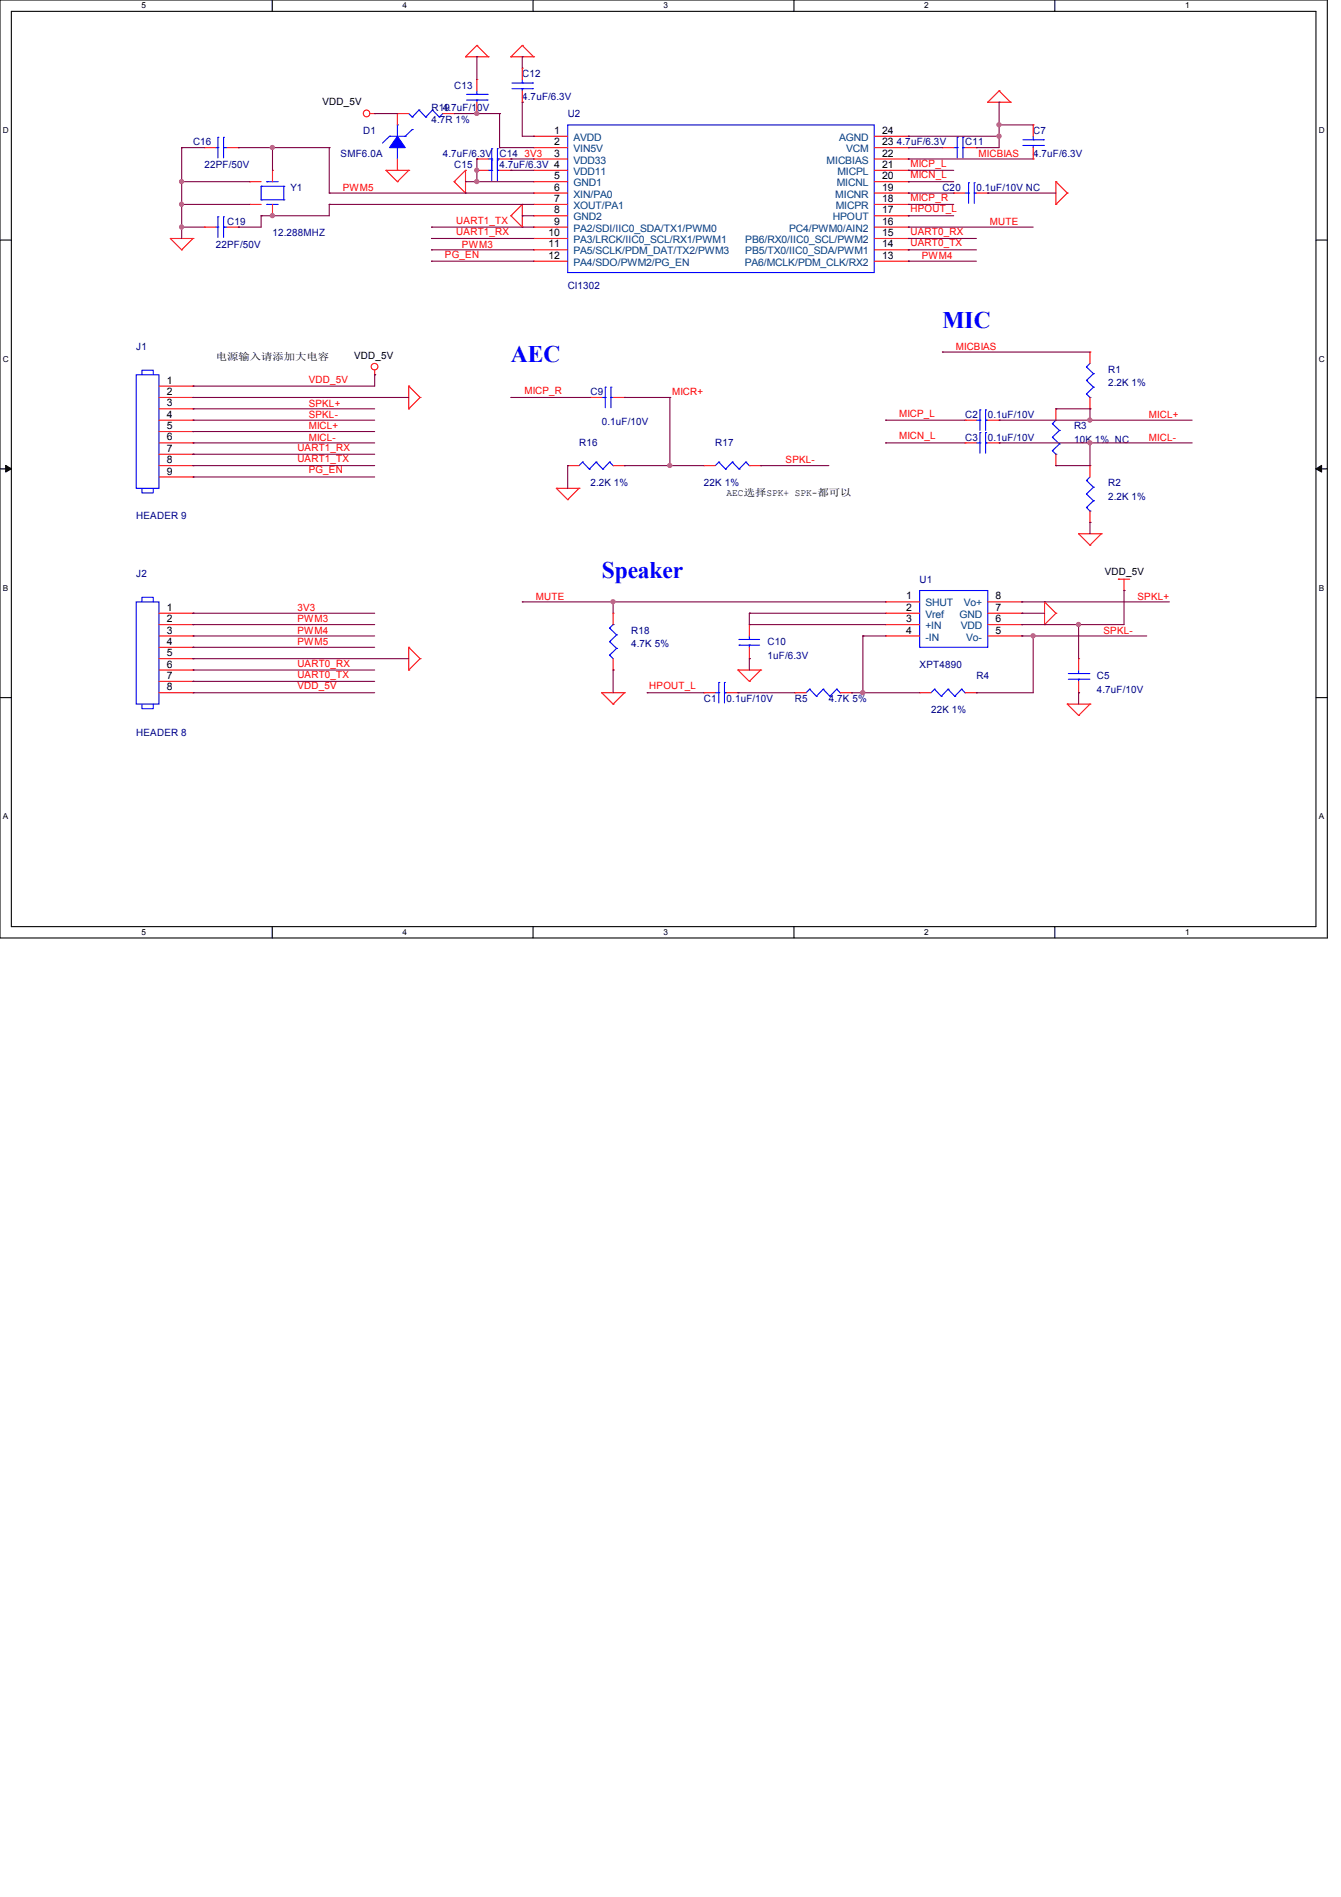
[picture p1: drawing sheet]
<svg xmlns="http://www.w3.org/2000/svg" width="210mm" height="297mm" viewBox="0 0 210 297" stroke-linecap="round" stroke-linejoin="round" font-family="sans-serif">
<g fill="none" stroke="#000" stroke-width=".17">
<path d="M0 0h207.9v146.9h-207.9zM1.8 1.8h204.3v143.3h-204.3zM42.6 0v1.8M83.5 0v1.8M124.3 0v1.8M165.2 0v1.8M0 37.6h1.8M206.1 37.6h1.8M0 73.4h1.8M206.1 73.4h1.8M0 109.2h1.8M206.1 109.2h1.8"/>
<path d="M42.6 145.1v1.8M83.5 145.1v1.8M124.3 145.1v1.8M165.2 145.1v1.8"/>
</g>
<path d="M.9 72.9l.9 .5-.9 .5zM206.1 73.4l.9-.5v1z" fill="#000"/>
<path d="M.9 72.9l.9 .5-.9 .5zM206.1 73.4l.9-.5v1z" fill="none" stroke="#000" stroke-width=".16"/>
<g fill="none" stroke="#f00" stroke-width=".17">
<path d="M58 17.8h.7M58.7 17.8h.1M72.9 8.9h.1M72.9 8.9h3.6M74.7 7.1h.1M74.7 7.1l1.8 1.8M74.7 7.1l-1.8 1.8M76.5 8.9h.1M80 8.9h.1M80 8.9h3.6M81.8 7.1h.1M81.8 16h.1"/>
<path d="M81.8 10.7h.1M81.8 10.7v1.7M81.8 14.2v1.8M81.8 7.1l1.8 1.8M81.8 7.1l-1.8 1.8M83.6 8.9h.1M154.7 16h.1M154.7 16h3.5M156.5 14.2h.1M156.5 14.2l1.7 1.8M156.5 14.2l-1.8 1.8M158.2 16h.1"/>
<path d="M161.8 19.6h.1M161.8 19.6v1.7M26.7 37.3h.1M26.7 37.3h3.5M26.7 37.3l1.7 1.8M28.4 39.1h.1M30.2 37.3h.1M30.2 37.3l-1.8 1.8M32 23.1h.1M32 23.1h1.8M35.6 23.1h1.7M37.3 23.1h.1"/>
<path d="M39.1 32h.1M39.1 28.4h.1M39.1 32h1.8M39.1 28.4h1.8M42.7 33.8h.1M42.7 26.7h.1M42.7 26.7v1.7M42.7 32v1.8M60.5 26.7h.1M60.5 26.7h3.5M60.5 26.7l1.7 1.7M62.2 28.4h.1"/>
<path d="M64 26.7h.1M64 26.7l-1.8 1.7M71.1 28.4h.1M71.1 28.4l1.8 1.8M72.9 26.7h.1M72.9 30.2h.1M72.9 26.7v3.5M72.9 26.7l-1.8 1.7M74.7 26.7h.1M74.7 24.9h.1M74.7 26.7h1.8M74.7 24.9h1.8"/>
<path d="M78.2 26.7h1.8M78.2 24.9h1.8M80 33.8h.1M80 26.7h.1M80 24.9h.1M80 33.8l1.8 1.8M81.8 32h.1M81.8 35.6h.1M81.8 32v3.6M81.8 32l-1.8 1.8M83.6 30.2h.1M83.6 32h.1"/>
<path d="M83.6 35.6h.1M83.6 37.3h.1M83.6 39.1h.1M83.6 21.3h.1M83.6 23.1h.1M83.6 24.9h.1M83.6 26.7h.1M83.6 28.4h.1M83.6 33.8h.1M83.6 37.3h5.3M83.6 26.7h5.3M83.6 30.2h5.3"/>
<path d="M83.6 23.1h5.3M83.6 32h5.3M83.6 35.6h5.3M83.6 39.1h5.3M83.6 24.9h5.3M83.6 28.4h5.3M83.6 21.3h5.3M83.6 33.8h5.3M136.9 37.3h5.3M136.9 26.7h5.3M136.9 30.2h5.3M136.9 23.1h5.3"/>
<path d="M136.9 32h5.3M136.9 35.6h5.3M136.9 39.1h5.3M136.9 24.9h5.3M136.9 28.4h5.3M136.9 21.3h5.3M136.9 33.8h5.3M142.2 39.1h.1M142.2 37.3h.1M142.2 35.6h.1M142.2 30.2h.1M142.2 32h.1"/>
<path d="M142.2 24.9h.1M142.2 26.7h.1M142.2 28.4h.1M142.2 23.1h.1M142.2 21.3h.1M142.2 33.8h.1M149.4 30.2h.1M149.4 30.2h1.7M152.9 30.2h1.8M154.7 30.2h.1M161.8 24.9h.1M161.8 23.1v1.8"/>
<path d="M165.4 32h.1M165.4 28.4h.1M165.4 28.4v3.6M165.4 28.4l1.7 1.8M167.1 30.2h.1M167.1 30.2l-1.7 1.8M58.7 58.7h.1M58.7 58v.7M83.6 40.9h.1M83.6 40.9h5.3M136.9 40.9h5.3M142.2 40.9h.1"/>
<path d="M170.7 55.1h.1M170.7 55.1v1.8M64 64h.1M64 60.5h.1M64 60.5v3.5M64 60.5l1.8 1.7M65.8 62.2h.1M65.8 62.2l-1.8 1.8M87.1 76.5h.1M87.1 76.5h3.6M87.1 76.5l1.8 1.7M88.9 78.2h.1"/>
<path d="M88.9 72.9h.1M88.9 72.9h1.8M90.7 76.5h.1M90.7 76.5l-1.8 1.7M92.5 62.2h.1M92.5 62.2h1.7M96 72.9h1.8M96 62.2h1.8M97.8 72.9h.1M97.8 62.2h.1M110.2 72.9h.1M110.2 72.9h1.8"/>
<path d="M117.3 72.9h1.8M119.1 72.9h.1M151.1 69.3h.1M151.1 65.8h.1M151.1 69.3h1.8M151.1 65.8h1.8M154.7 69.3h1.8M154.7 65.8h1.8M156.5 69.3h.1M156.5 65.8h.1M165.4 64h.1M165.4 72.9h.1"/>
<path d="M165.4 64v1.8M165.4 71.1v1.8M170.7 72.9h.1M170.7 64h.1M170.7 62.2v1.8M170.7 72.9v1.8M24.9 96h5.3M24.9 97.8h5.3M24.9 99.6h5.3M30.2 96h.1M30.2 97.8h.1M30.2 99.6h.1"/>
<path d="M96 96h.1M96 96v1.8M117.3 97.8h.1M117.3 97.8v1.8M138.7 94.2h.1M138.7 96h.1M138.7 97.8h.1M138.7 99.6h.1M138.7 96h5.3M138.7 97.8h5.3M138.7 99.6h5.3M138.7 94.2h5.3"/>
<path d="M154.7 96h5.3M154.7 97.8h5.3M154.7 99.6h5.3M154.7 94.2h5.3M160 99.6h.1M160 97.8h.1M160 96h.1M160 94.2h.1M163.6 97.8h.1M163.6 94.2h.1M163.6 94.2v3.6M163.6 94.2l1.8 1.8"/>
<path d="M165.4 96h.1M165.4 96l-1.8 1.8M168.9 83.6h.1M168.9 83.6h3.6M168.9 83.6l1.8 1.7M170.7 85.3h.1M170.7 81.8h.1M170.7 80v1.8M172.5 83.6h.1M172.5 83.6l-1.8 1.7M175.1 90.7h.1M175.1 90.7h1.8"/>
<path d="M176 92.5h.1M176 90.7v1.8M24.9 104.9h5.3M24.9 108.5h5.3M24.9 101.3h5.3M24.9 103.1h5.3M24.9 106.7h5.3M30.2 101.3h.1M30.2 103.1h.1M30.2 104.9h.1M30.2 106.7h.1M30.2 108.5h.1"/>
<path d="M64 104.9h.1M64 101.3h.1M64 101.3v3.6M64 101.3l1.8 1.8M65.8 103.1h.1M65.8 103.1l-1.8 1.8M94.2 108.5h.1M94.2 108.5h3.6M94.2 108.5l1.8 1.7M96 110.2h.1M96 104.9h.1M96 103.1v1.8"/>
<path d="M97.8 108.5h.1M97.8 108.5l-1.8 1.7M110.2 108.5h.1M110.2 108.5h1.8M113.8 108.5h1.8M115.6 104.9h.1M115.6 108.5h.1M115.6 104.9h3.5M115.6 104.9l1.7 1.8M117.3 106.7h.1M117.3 103.1h.1M117.3 101.3v1.8"/>
<path d="M119.1 104.9h.1M119.1 104.9l-1.8 1.8M124.5 108.5h.1M124.5 108.5h1.7M131.6 108.5h1.7M133.3 108.5h.1M144 108.5h.1M144 108.5h1.8M151.1 108.5h1.8M152.9 108.5h.1M167.1 110.2h.1M167.1 110.2h3.6"/>
<path d="M167.1 110.2l1.8 1.8M168.9 112h.1M168.9 108.5h.1M168.9 103.1h.1M168.9 103.1v1.8M168.9 106.7v1.8M170.7 110.2h.1M170.7 110.2l-1.8 1.8"/>
<circle cx="57.4" cy="17.8" r=".52"/>
<circle cx="58.7" cy="57.4" r=".52"/>
</g>
<g fill="none" stroke="#00f" stroke-width=".17">
<path d="M62.2 19.6h.1M62.2 19.6v1.7M80.2 13h3.2M80.2 13.9h3.2M81.8 13.9h.1M81.8 13h.1M81.8 12.4v.6M81.8 13.9v.3M83.4 13h.1M83.4 13.9h.1M88.9 19.6h48v23.1h-48zM33.8 23.1h.3"/>
<path d="M34.1 23.1h.1M34.1 21.5h.1M34.1 21.5v3.2M35 21.5h.1M35 23.1h.1M35 23.1h.6M35 21.5v3.2M40.9 31.3h.1M40.9 29.2h.1M40.9 31.3h3.5M40.9 29.2v2.1M40.9 29.2h3.5"/>
<path d="M41.8 32h.1M41.8 28.4h.1M41.8 32h1.8M41.8 28.4h1.8M44.4 29.2h.1M44.4 31.3h.1M44.4 29.2v2.1M61 21.3h2.5M62.2 23.1h.1M62.2 23.1v1.8M63.5 21.3h.1M76.5 26.7h.5"/>
<path d="M76.5 24.9h.5M77 25.1h.1M77 26.7h.1M77 23.3h.1M77 24.9h.1M77 23.3v5M77.9 26.7h.1M77.9 25.1h.1M77.9 24.9h.1M77.9 23.3h.1M77.9 26.7h.3M77.9 23.3v5"/>
<path d="M77.9 24.9h.3M151.1 30.2h.6M151.7 28.6h.1M151.7 30.2h.1M151.7 28.6v3.2M152.6 30.2h.1M152.6 28.6h.1M152.6 30.2h.3M152.6 28.6v3.2M160.2 21.9h3.2M160.2 22.8h3.2M161.8 22.8h.1"/>
<path d="M161.8 21.9h.1M161.8 21.3v.6M161.8 22.8v.3M163.4 21.9h.1M163.4 22.8h.1M170.1 57.4h.1M170.1 59.6h.1M170.1 57.4l1.1 1.1M170.1 59.6l1.1 1M170.7 56.9l-.6 .5M171.2 58.5h.1M171.2 58.5l-1.1 1.1"/>
<path d="M91.2 72.3h.1M91.2 72.3l-.5 .6M91.2 72.3l1.1 1.1M92.3 73.4h.1M93.3 72.3h.1M93.3 72.3l-1 1.1M93.3 72.3l1.1 1.1M94.2 62.2h.6M94.4 73.4h.1M94.8 60.6h.1M94.8 62.2h.1M94.8 60.6v3.2"/>
<path d="M95.5 72.3h.1M95.5 72.3l-1.1 1.1M95.5 72.3l.5 .6M95.7 62.2h.1M95.7 60.6h.1M95.7 62.2h.3M95.7 60.6v3.2M96 72.9h.1M112.6 72.3h.1M112.6 72.3l-.6 .6M112.6 72.3l1 1.1M113.6 73.4h.1"/>
<path d="M114.7 72.3h.1M114.7 72.3l-1.1 1.1M114.7 72.3l1 1.1M115.7 73.4h.1M116.8 72.3h.1M116.8 72.3l-1.1 1.1M116.8 72.3l.5 .6M117.3 72.9h.1M152.9 69.3h.6M152.9 65.8h.6M153.5 67.7h.1M153.5 69.3h.1"/>
<path d="M153.5 64.2h.1M153.5 65.8h.1M153.5 64.2v3.2M153.5 67.7v3.3M154.3 69.3h.1M154.3 67.7h.1M154.3 65.8h.1M154.3 64.2h.1M154.3 69.3h.4M154.3 64.2v3.2M154.3 67.7v3.3M154.3 65.8h.4"/>
<path d="M164.8 66.3h.1M164.8 68.5h.1M164.8 70.6h.1M164.8 66.3l1.1 1.1M164.8 68.5l1.1 1M164.8 70.6l.6 .5M165.4 71.1h.1M165.4 65.8l-.6 .5M165.9 67.4h.1M165.9 69.5h.1M165.9 67.4l-1.1 1.1M165.9 69.5l-1.1 1.1"/>
<path d="M170.1 75.2h.1M170.1 77.3h.1M170.1 79.5h.1M170.1 61.7h.1M170.1 75.2l1.1 1.1M170.1 77.3l1.1 1.1M170.1 79.5l.6 .5M170.1 61.7l.6 .5M170.7 62.2h.1M170.7 74.7l-.6 .5M171.2 76.3h.1M171.2 78.4h.1"/>
<path d="M171.2 60.6h.1M171.2 76.3l-1.1 1M171.2 78.4l-1.1 1.1M171.2 60.6l-1.1 1.1M21.3 94.2h3.6v16h-3.6zM22.2 94.2v-.7h1.8v.7M95.5 98.3h.1M95.5 98.3l1.1 1.1M96 97.8h.1M96 97.8l-.5 .5M96.6 99.4h.1M96.6 99.4l-1.1 1.1"/>
<path d="M117.3 99.6v.5M144 92.5h10.7v8.8h-10.7zM170.7 80h.1M22.2 110.2v.8h1.8v-.8M95.5 102.6h.1M95.5 100.5h.1M95.5 102.6l.5 .5M95.5 100.5l1.1 1M96.6 101.5h.1M96.6 101.5l-1.1 1.1M112 108.5h.6M112.6 106.8h.1"/>
<path d="M112.6 108.5h.1M112.6 106.8v3.3M113.5 108.5h.1M113.5 106.8h.1M113.5 108.5h.3M113.5 106.8v3.3M115.7 100.1h.1M115.7 101h.1M115.7 100.1h3.3M115.7 101h3.3M117.3 101h.1M117.3 100.1h.1"/>
<path d="M117.3 101v.3M126.8 107.9h.1M126.8 107.9l-.6 .6M126.8 107.9l1 1.1M127.8 109h.1M128.9 107.9h.1M128.9 107.9l-1.1 1.1M128.9 107.9l1.1 1.1M130 109h.1M131 107.9h.1M131 107.9l-1 1.1M131 107.9l.6 .6"/>
<path d="M131.6 108.5h.1M146.3 107.9h.1M146.3 107.9l-.5 .6M146.3 107.9l1.1 1.1M147.4 109h.1M148.5 107.9h.1M148.5 107.9l-1.1 1.1M148.5 107.9l1 1.1M149.5 109h.1M150.6 107.9h.1M150.6 107.9l-1.1 1.1M150.6 107.9l.5 .6"/>
<path d="M151.1 108.5h.1M167.3 105.5h3.2M167.3 106.3h3.2M168.9 106.3h.1M168.9 105.5h.1M168.9 104.9v.6M168.9 106.3v.4M170.5 105.5h.1M170.5 106.3h.1"/>
</g>
<path d="M62.2 21.3l1.3 1.8h-2.5z" fill-rule="evenodd" fill="#00f"/>
<g fill="none" stroke="#00f" stroke-width=".17">
<path d="M64 17.8l.6 .5M64.6 18.3h.1M65.6 17.2h.1M65.6 17.2l-1 1.1M65.6 17.2l1.1 1.1M66.7 18.3h.1M67.7 17.2h.1M67.7 17.2l-1 1.1M67.7 17.2l1.1 1.1M68.8 18.3h.1M69.3 17.8h.1M69.3 17.8l-.5 .5"/>
<path d="M73.1 14.8h3.2M73.1 15.7h3.2M74.7 15.7h.1M74.7 14.8h.1M74.7 14.2v.6M74.7 15.7v.3M76.3 14.8h.1M76.3 15.7h.1M33.8 35.6h.3M34.1 35.6h.1M34.1 34h.1M34.1 34v3.2"/>
<path d="M35 34h.1M35 35.6h.1M35 35.6h.6M35 34v3.2M61 21.3h.1M61 21.3l-1.1 1.1M62.2 21.3l1.3 1.8h-2.5zM64.6 20.3h.1M64.6 20.3l-1.1 1M149.4 23.1h.5M149.9 21.5h.1M149.9 23.1h.1"/>
<path d="M149.9 21.5v3.2M150.8 23.1h.1M150.8 21.5h.1M150.8 23.1h.3M150.8 21.5v3.2M21.3 58.7h3.6v17.8h-3.6zM22.2 58.7v-.7h1.8v.7M22.2 76.5v.7h1.8v-.7"/>
</g>
<g fill="none" stroke="#f00" stroke-width=".17">
<path d="M62.2 17.8h.1M62.2 17.8v1.8M62.2 17.8h1.8M69.3 17.8h1.8M71.1 17.8h.1M74.7 17.8h.1M74.7 12.4h.1M74.7 12.4v1.8M74.7 16v1.8M32 35.6h.1M32 35.6h1.8M35.6 35.6h1.7"/>
<path d="M37.3 35.6h.1M62.2 26.7h.1M62.2 24.9v1.8M147.6 23.1h.1M147.6 23.1h1.8M151.1 23.1h1.8M152.9 23.1h.1M24.9 60.5h5.3M24.9 62.2h5.3M24.9 64h5.3M24.9 65.8h5.3M24.9 67.6h5.3"/>
<path d="M24.9 69.3h5.3M24.9 71.1h5.3M24.9 72.9h5.3M24.9 74.7h5.3M30.2 60.5h.1M30.2 62.2h.1M30.2 64h.1M30.2 65.8h.1M30.2 67.6h.1M30.2 69.3h.1M30.2 71.1h.1M30.2 72.9h.1"/>
<path d="M30.2 74.7h.1"/>
</g>
<path d="M147.6 55.1h.1M147.6 55.1h23.1M138.7 65.8h.1M138.7 65.8h12.4M156.5 65.8h.1M170.7 64h.1M170.7 64v1.8h-14.2" fill="none" stroke="#800040" stroke-width=".17"/>
<circle cx="170.7" cy="65.8" r=".32" fill="#f0f"/>
<circle cx="170.7" cy="65.8" r=".32" fill="none" stroke="#f0f" stroke-width=".17"/>
<g fill="none" stroke="#800040" stroke-width=".17">
<path d="M81.8 94.2h.1M81.8 94.2h14.2M117.3 96h.1M117.3 97.8h.1M117.3 96h21.4M117.3 96v1.8M117.3 97.8h21.4M135.1 99.6h.1M135.1 99.6v8.9M160 96h.1M160 97.8h.1M160 96h3.6"/>
<path d="M160 97.8h8.9M176 92.5h.1M176 92.5v5.3"/>
</g>
<circle cx="135.1" cy="108.4" r=".32" fill="#f0f"/>
<circle cx="135.1" cy="108.4" r=".32" fill="none" stroke="#f0f" stroke-width=".17"/>
<g fill="none" stroke="#800040" stroke-width=".17">
<path d="M135.1 99.6h.1M135.1 99.6h3.6M160 99.6h.1M160 94.2h.1M160 99.6h19.6M160 94.2h23.1M161.8 99.6h.1M161.8 99.6v8.9h-8.9M101.3 108.5h.1M101.3 108.5h8.9M117.3 103.1h.1M117.3 103.1v1.8"/>
<path d="M133.3 108.5h.1M133.3 108.5h10.7M135.1 108.5h.1M152.9 108.5h.1"/>
</g>
<circle cx="161.8" cy="99.5" r=".32" fill="#f0f"/>
<circle cx="161.8" cy="99.5" r=".32" fill="none" stroke="#f0f" stroke-width=".17"/>
<path d="M170.7 69.3h.1M170.7 65.8h.1M170.7 69.3h16M170.7 65.8h16M168.9 97.8h.1M168.9 97.8v5.3M168.9 97.8h7.1M115.6 108.5h.1M115.6 108.5h8.9M168.9 108.5h.1M168.9 108.5v1.7" fill="none" stroke="#800040" stroke-width=".17"/>
<circle cx="168.9" cy="97.8" r=".32" fill="#f0f"/>
<circle cx="168.9" cy="97.8" r=".32" fill="none" stroke="#f0f" stroke-width=".17"/>
<path d="M156.5 69.3h.1M156.5 69.3h14.2M170.7 81.8h.1M170.7 81.8v1.8" fill="none" stroke="#800040" stroke-width=".17"/>
<circle cx="170.7" cy="69.3" r=".32" fill="#f0f"/>
<circle cx="170.7" cy="69.3" r=".32" fill="none" stroke="#f0f" stroke-width=".17"/>
<g fill="none" stroke="#800040" stroke-width=".17">
<path d="M156.5 16h.1M156.5 19.6h.1M156.5 16v3.6M156.5 19.6h5.3M142.2 39.1h.1M142.2 26.7h.1M142.2 28.4h.1M142.2 24.9h.1M142.2 23.1h.1M142.2 21.3h.1M142.2 39.1h10.7M142.2 26.7h7.2"/>
<path d="M142.2 28.4h7.2M142.2 24.9h19.6M142.2 23.1h5.4M142.2 21.3h14.3M152.9 23.1h.1M156.5 21.3h.1M156.5 21.3v1.8h-3.6M138.7 69.3h.1M138.7 69.3h12.4M165.4 64h.1M165.4 72.9h.1M165.4 64h5.3"/>
<path d="M170.7 69.3h.1M170.7 69.3v3.6h-5.3"/>
</g>
<circle cx="156.4" cy="19.5" r=".32" fill="#f0f"/>
<circle cx="156.4" cy="19.5" r=".32" fill="none" stroke="#f0f" stroke-width=".17"/>
<path d="M156.5 19.6h.1M156.5 19.6v1.7" fill="none" stroke="#800040" stroke-width=".17"/>
<circle cx="156.4" cy="21.3" r=".32" fill="#f0f"/>
<circle cx="156.4" cy="21.3" r=".32" fill="none" stroke="#f0f" stroke-width=".17"/>
<path d="M58.7 17.8h.1M58.7 17.8h3.5M81.8 8.9h.1M81.8 8.9v1.8M74.7 28.4h.1M74.7 28.4h8.9M80 24.9h.1M80 26.7h.1M80 24.9h3.6M80 26.7h3.6M142.2 33.8h.1M142.2 33.8h7.2" fill="none" stroke="#800040" stroke-width=".17"/>
<circle cx="74.7" cy="28.4" r=".32" fill="#f0f"/>
<circle cx="74.7" cy="28.4" r=".32" fill="none" stroke="#f0f" stroke-width=".17"/>
<path d="M74.7 24.9h.1M74.7 24.9v1.8" fill="none" stroke="#800040" stroke-width=".17"/>
<circle cx="74.7" cy="26.6" r=".32" fill="#f0f"/>
<circle cx="74.7" cy="26.6" r=".32" fill="none" stroke="#f0f" stroke-width=".17"/>
<path d="M28.4 23.1h.1M28.4 23.1h3.6M28.4 23.1v5.3M37.3 23.1h.1M37.3 23.1h14.3M42.7 23.1h.1M42.7 23.1v3.6M72.9 28.4h.1M74.7 26.7h.1M74.7 26.7v1.7h-1.8M81.8 33.8h.1M81.8 33.8h1.8" fill="none" stroke="#800040" stroke-width=".17"/>
<circle cx="42.7" cy="23.1" r=".32" fill="#f0f"/>
<circle cx="42.7" cy="23.1" r=".32" fill="none" stroke="#f0f" stroke-width=".17"/>
<g fill="none" stroke="#800040" stroke-width=".17">
<path d="M28.4 35.6h.1M28.4 35.6v1.7M37.3 35.6h.1M37.3 35.6h3.6M51.6 23.1h.1M51.6 30.2h.1M51.6 32h.1M51.6 23.1v7.1M51.6 32v1.8M51.6 30.2h32M51.6 32h32M67.6 39.1h.1"/>
<path d="M67.6 39.1h16M142.2 35.6h.1M142.2 37.3h.1M142.2 35.6h19.6M142.2 37.3h10.7M80 62.2h.1M80 62.2h12.5M88.9 72.9h.1M88.9 72.9v3.6M97.8 62.2h.1M97.8 72.9h.1M97.8 62.2h7.1"/>
<path d="M97.8 72.9h12.4M104.9 62.2h.1M104.9 72.9h.1M104.9 62.2v10.7"/>
</g>
<circle cx="104.9" cy="72.9" r=".32" fill="#f0f"/>
<circle cx="104.9" cy="72.9" r=".32" fill="none" stroke="#f0f" stroke-width=".17"/>
<path d="M42.7 33.8h.1M42.7 33.8h8.9M142.2 32h.1M142.2 30.2h.1M142.2 32h7.2M142.2 30.2h7.2M154.7 30.2h.1M154.7 30.2h10.7M119.1 72.9h.1M119.1 72.9h10.7" fill="none" stroke="#800040" stroke-width=".17"/>
<circle cx="42.7" cy="33.8" r=".32" fill="#f0f"/>
<circle cx="42.7" cy="33.8" r=".32" fill="none" stroke="#f0f" stroke-width=".17"/>
<path d="M28.4 28.4h.1M28.4 28.4h10.7" fill="none" stroke="#800040" stroke-width=".17"/>
<circle cx="28.4" cy="28.4" r=".32" fill="#f0f"/>
<circle cx="28.4" cy="28.4" r=".32" fill="none" stroke="#f0f" stroke-width=".17"/>
<path d="M28.4 28.4h.1M28.4 32h.1M28.4 28.4v3.6M28.4 32h10.7" fill="none" stroke="#800040" stroke-width=".17"/>
<circle cx="28.4" cy="32" r=".32" fill="#f0f"/>
<circle cx="28.4" cy="32" r=".32" fill="none" stroke="#f0f" stroke-width=".17"/>
<g fill="none" stroke="#800040" stroke-width=".17">
<path d="M28.4 32h.1M28.4 32v3.6M40.9 33.8h.1M40.9 33.8v1.8M40.9 33.8h1.8M67.6 37.3h.1M67.6 35.6h.1M67.6 37.3h16M67.6 35.6h16M58.7 58.7h.1M58.7 58.7v1.8h-28.5M67.6 40.9h.1"/>
<path d="M67.6 40.9h16M142.2 40.9h.1M142.2 40.9h10.7M30.2 60.5h.1M30.2 62.2h.1M30.2 64h.1M30.2 65.8h.1M30.2 67.6h.1M30.2 69.3h.1M30.2 71.1h.1M30.2 72.9h.1M30.2 74.7h.1"/>
<path d="M30.2 62.2h33.8M30.2 64h28.5M30.2 65.8h28.5M30.2 67.6h28.5M30.2 69.3h28.5M30.2 71.1h28.5M30.2 72.9h28.5M30.2 74.7h28.5M30.2 96h.1M30.2 97.8h.1M30.2 99.6h.1M30.2 96h28.5"/>
<path d="M30.2 97.8h28.5M30.2 99.6h28.5M96 94.2h.1M96 94.2v1.8M96 94.2h42.7M30.2 101.3h.1M30.2 103.1h.1M30.2 104.9h.1M30.2 106.7h.1M30.2 108.5h.1M30.2 101.3h28.5M30.2 103.1h33.8"/>
<path d="M30.2 104.9h28.5M30.2 106.7h28.5M30.2 108.5h28.5"/>
</g>
<circle cx="96" cy="94.2" r=".32" fill="#f0f"/>
<circle cx="96" cy="94.2" r=".32" fill="none" stroke="#f0f" stroke-width=".17"/>
<path d="M28.4 35.6h.1M28.4 35.6h3.6M96 104.9h.1M96 104.9v3.6" fill="none" stroke="#800040" stroke-width=".17"/>
<circle cx="28.4" cy="35.5" r=".32" fill="#f0f"/>
<circle cx="28.4" cy="35.5" r=".32" fill="none" stroke="#f0f" stroke-width=".17"/>
<path d="M71.1 17.8h3.6M74.7 17.8h.1M78.2 17.8h.1M78.2 17.8v5.3M81.8 16h.1M81.8 16v5.3M78.2 23.1h.1M78.2 23.1h5.4" fill="none" stroke="#800040" stroke-width=".17"/>
<circle cx="74.7" cy="17.8" r=".32" fill="#f0f"/>
<circle cx="74.7" cy="17.8" r=".32" fill="none" stroke="#f0f" stroke-width=".17"/>
<path d="M74.7 8.9h.1M74.7 8.9v3.5M74.7 17.8h3.5M78.2 17.8h.1M81.8 21.3h1.8M83.6 21.3h.1" fill="none" stroke="#800040" stroke-width=".17"/>
<circle cx="170.7" cy="65.8" r=".32" fill="#f0f"/>
<circle cx="170.7" cy="65.8" r=".32" fill="none" stroke="#f0f" stroke-width=".17"/>
<circle cx="135.1" cy="108.4" r=".32" fill="#f0f"/>
<circle cx="135.1" cy="108.4" r=".32" fill="none" stroke="#f0f" stroke-width=".17"/>
<circle cx="161.8" cy="99.5" r=".32" fill="#f0f"/>
<circle cx="161.8" cy="99.5" r=".32" fill="none" stroke="#f0f" stroke-width=".17"/>
<circle cx="168.9" cy="97.8" r=".32" fill="#f0f"/>
<circle cx="168.9" cy="97.8" r=".32" fill="none" stroke="#f0f" stroke-width=".17"/>
<circle cx="170.7" cy="69.3" r=".32" fill="#f0f"/>
<circle cx="170.7" cy="69.3" r=".32" fill="none" stroke="#f0f" stroke-width=".17"/>
<circle cx="156.4" cy="19.5" r=".32" fill="#f0f"/>
<circle cx="156.4" cy="19.5" r=".32" fill="none" stroke="#f0f" stroke-width=".17"/>
<circle cx="156.4" cy="21.3" r=".32" fill="#f0f"/>
<circle cx="156.4" cy="21.3" r=".32" fill="none" stroke="#f0f" stroke-width=".17"/>
<circle cx="74.7" cy="28.4" r=".32" fill="#f0f"/>
<circle cx="74.7" cy="28.4" r=".32" fill="none" stroke="#f0f" stroke-width=".17"/>
<circle cx="74.7" cy="26.6" r=".32" fill="#f0f"/>
<circle cx="74.7" cy="26.6" r=".32" fill="none" stroke="#f0f" stroke-width=".17"/>
<circle cx="42.7" cy="23.1" r=".32" fill="#f0f"/>
<circle cx="42.7" cy="23.1" r=".32" fill="none" stroke="#f0f" stroke-width=".17"/>
<circle cx="104.9" cy="72.9" r=".32" fill="#f0f"/>
<circle cx="104.9" cy="72.9" r=".32" fill="none" stroke="#f0f" stroke-width=".17"/>
<circle cx="42.7" cy="33.8" r=".32" fill="#f0f"/>
<circle cx="42.7" cy="33.8" r=".32" fill="none" stroke="#f0f" stroke-width=".17"/>
<circle cx="28.4" cy="28.4" r=".32" fill="#f0f"/>
<circle cx="28.4" cy="28.4" r=".32" fill="none" stroke="#f0f" stroke-width=".17"/>
<circle cx="28.4" cy="32" r=".32" fill="#f0f"/>
<circle cx="28.4" cy="32" r=".32" fill="none" stroke="#f0f" stroke-width=".17"/>
<circle cx="96" cy="94.2" r=".32" fill="#f0f"/>
<circle cx="96" cy="94.2" r=".32" fill="none" stroke="#f0f" stroke-width=".17"/>
<circle cx="28.4" cy="35.5" r=".32" fill="#f0f"/>
<circle cx="28.4" cy="35.5" r=".32" fill="none" stroke="#f0f" stroke-width=".17"/>
<circle cx="74.7" cy="17.8" r=".32" fill="#f0f"/>
<circle cx="74.7" cy="17.8" r=".32" fill="none" stroke="#f0f" stroke-width=".17"/>
<g font-size="3.7" fill="#00f">
<text x="147.6" y="51.4">MIC</text>
<text x="80" y="56.7">AEC</text>
<text x="94.2" y="90.5">Speaker</text>
</g>
<g font-size="1.6">
<text x="50.5" y="16.4">VDD_5V</text>
<text x="86.8" y="21">1</text>
<text x="86.8" y="22.7">2</text>
<text x="138.1" y="22.7">23</text>
<text x="138.1" y="21">24</text>
<text x="86.8" y="29.8">6</text>
<text x="86.8" y="24.5">3</text>
<text x="86.8" y="28.1">5</text>
<text x="138.1" y="29.8">19</text>
<text x="138.1" y="24.5">22</text>
<text x="138.1" y="26.3">21</text>
<text x="138.1" y="28.1">20</text>
<text x="86.8" y="31.6">7</text>
<text x="86.8" y="35.2">9</text>
<text x="86.8" y="33.4">8</text>
<text x="138.1" y="35.2">16</text>
<text x="138.1" y="31.6">18</text>
<text x="138.1" y="33.4">17</text>
<text x="85.9" y="37">10</text>
<text x="85.9" y="40.5">12</text>
<text x="85.9" y="38.7">11</text>
<text x="138.1" y="38.7">14</text>
<text x="138.1" y="37">15</text>
<text x="138.1" y="40.5">13</text>
<text x="33.8" y="56.3">电源输入请添加大电容</text>
<text x="55.5" y="56.2">VDD_5V</text>
<text x="26.1" y="60.1">1</text>
<text x="26.1" y="61.8">2</text>
<text x="26.1" y="63.6">3</text>
<text x="26.1" y="65.4">4</text>
<text x="26.1" y="67.2">5</text>
<text x="26.1" y="69">6</text>
<text x="26.1" y="70.7">7</text>
<text x="26.1" y="72.5">8</text>
<text x="26.1" y="74.3">9</text>
<text x="113.8" y="77.7">AEC选择SPK+ SPK-都可以</text>
<text x="26.1" y="95.6">1</text>
<text x="141.9" y="93.9">1</text>
<text x="141.9" y="95.6">2</text>
<text x="155.9" y="95.6">7</text>
<text x="155.9" y="93.9">8</text>
<text x="173" y="90">VDD_5V</text>
<text x="26.1" y="97.4">2</text>
<text x="26.1" y="99.2">3</text>
<text x="26.1" y="101">4</text>
<text x="141.9" y="97.4">3</text>
<text x="141.9" y="99.2">4</text>
<text x="155.9" y="99.2">5</text>
<text x="155.9" y="97.4">6</text>
<text x="26.1" y="102.7">5</text>
<text x="26.1" y="104.5">6</text>
<text x="26.1" y="106.3">7</text>
<text x="26.1" y="108.1">8</text>
</g>
<g font-size="1.6" fill="#000080">
<text x="67.6" y="17.4">R149.7uF/10V</text>
<text x="71.1" y="13.9">C13</text>
<text x="81.8" y="12.1">C12</text>
<text x="81.8" y="15.7">4.7uF/6.3V</text>
<text x="30.2" y="22.8">C16</text>
<text x="56.9" y="21">D1</text>
<text x="67.6" y="19.2">4.7R 1%</text>
<text x="88.9" y="18.3">U2</text>
<text x="140.5" y="22.8">4.7uF/6.3V</text>
<text x="151.1" y="22.8">C11</text>
<text x="161.8" y="21">C7</text>
<text x="32" y="26.3">22PF/50V</text>
<text x="45.5" y="29.9">Y1</text>
<text x="53.3" y="24.6">SMF6.0A</text>
<text x="69.3" y="24.6">4.7uF/6.3V</text>
<text x="71.1" y="26.3">C15</text>
<text x="78.2" y="26.3">4.7uF/6.3V 4</text>
<text x="78.2" y="24.6">C14</text>
<text x="147.6" y="29.9">C20</text>
<text x="152.9" y="29.9">0.1uF/10V NC</text>
<text x="161.8" y="24.6">4.7uF/6.3V</text>
<text x="35.6" y="35.2">C19</text>
<text x="33.8" y="38.8">22PF/50V</text>
<text x="42.7" y="37">12.288MHZ</text>
<text x="88.9" y="45.2">CI1302</text>
<text x="21.3" y="54.8">J1</text>
<text x="173.5" y="58.3">R1</text>
<text x="92.5" y="61.9">C9</text>
<text x="151.1" y="65.4">C2</text>
<text x="154.7" y="65.4">0.1uF/10V</text>
<text x="173.5" y="60.5">2.2K 1%</text>
<text x="90.7" y="69.9">R16</text>
<text x="94.2" y="66.5">0.1uF/10V</text>
<text x="112" y="69.9">R17</text>
<text x="151.1" y="69">C3</text>
<text x="154.7" y="69">0.1uF/10V</text>
<text x="168.2" y="67.2">R3</text>
<text x="168.2" y="69.3">10K 1% NC</text>
<text x="92.5" y="76.1">2.2K 1%</text>
<text x="110.2" y="76.1">22K 1%</text>
<text x="173.5" y="76.1">R2</text>
<text x="21.3" y="81.3">HEADER 9</text>
<text x="173.5" y="78.2">2.2K 1%</text>
<text x="21.3" y="90.3">J2</text>
<text x="144" y="91.2">U1</text>
<text x="98.8" y="99.2">R18</text>
<text x="98.8" y="101.3">4.7K 5%</text>
<text x="120.2" y="101">C10</text>
<text x="120.2" y="103.1">1uF/6.3V</text>
<text x="144" y="104.6">XPT4890</text>
<text x="152.9" y="106.3">R4</text>
<text x="171.7" y="106.3">C5</text>
<text x="110.2" y="109.9">C1</text>
<text x="113.8" y="109.9">0.1uF/10V</text>
<text x="124.5" y="109.9">R5</text>
<text x="129.8" y="109.9">4.7K 5%</text>
<text x="145.8" y="111.7">22K 1%</text>
<text x="171.7" y="108.5">4.7uF/10V</text>
<text x="21.3" y="115.2">HEADER 8</text>
</g>
<g font-size="1.6" fill="#004080">
<text x="89.8" y="22.1">AVDD</text>
<text x="89.8" y="23.8">VIN5V</text>
<text x="131.4" y="22.1">AGND</text>
<text x="132.5" y="23.8">VCM</text>
<text x="89.8" y="25.6">VDD33</text>
<text x="89.8" y="27.4">VDD11</text>
<text x="89.8" y="29.2">GND1</text>
<text x="129.5" y="25.6">MICBIAS</text>
<text x="131.1" y="29.2">MICNL</text>
<text x="131.1" y="27.4">MICPL</text>
<text x="89.8" y="30.9">XIN/PA0</text>
<text x="89.8" y="32.7">XOUT/PA1</text>
<text x="89.8" y="34.5">GND2</text>
<text x="130.4" y="34.5">HPOUT</text>
<text x="130.8" y="30.9">MICNR</text>
<text x="130.9" y="32.7">MICPR</text>
<text x="89.8" y="36.3">PA2/SDI/IIC0_SDA/TX1/PWM0</text>
<text x="89.8" y="38.1">PA3/LRCK/IIC0_SCL/RX1/PWM1</text>
<text x="89.8" y="41.6">PA4/SDO/PWM2/PG_EN</text>
<text x="89.8" y="39.8">PA5/SCLK/PDM_DAT/TX2/PWM3</text>
<text x="116.6" y="41.6">PA6/MCLK/PDM_CLK/RX2</text>
<text x="116.7" y="39.8">PB5/TX0/IIC0_SDA/PWM1</text>
<text x="116.7" y="38.1">PB6/RX0/IIC0_SCL/PWM2</text>
<text x="123.6" y="36.3">PC4/PWM0/AIN2</text>
<text x="144.9" y="95">SHUT</text>
<text x="150.9" y="95">Vo+</text>
<text x="144.9" y="96.7">Vref</text>
<text x="144.9" y="98.5">+IN</text>
<text x="144.9" y="100.3">-IN</text>
<text x="150.2" y="96.7">GND</text>
<text x="150.5" y="98.5">VDD</text>
<text x="151.3" y="100.3">Vo-</text>
</g>
<g font-size="1.6" fill="#f00">
<text x="53.7" y="29.9">PWM5</text>
<text x="82.1" y="24.6">3V3</text>
<text x="142.6" y="26.1">MICP_L</text>
<text x="142.6" y="27.9">MICN_L</text>
<text x="153.2" y="24.6">MICBIAS</text>
<text x="71.5" y="35">UART1_TX</text>
<text x="142.6" y="33.2">HPOUT_L</text>
<text x="142.6" y="31.5">MICP_R</text>
<text x="155" y="35.2">MUTE</text>
<text x="69.7" y="40.3">PG_EN</text>
<text x="71.5" y="36.8">UART1_RX</text>
<text x="72.3" y="38.8">PWM3</text>
<text x="142.6" y="38.6">UART0_TX</text>
<text x="142.6" y="36.8">UART0_RX</text>
<text x="144.4" y="40.6">PWM4</text>
<text x="48.3" y="59.9">VDD_5V</text>
<text x="149.7" y="54.8">MICBIAS</text>
<text x="48.3" y="63.7">SPKL+</text>
<text x="48.3" y="65.4">SPKL-</text>
<text x="82.1" y="61.7">MICP_R</text>
<text x="105.2" y="61.9">MICR+</text>
<text x="140.8" y="65.2">MICP_L</text>
<text x="179.9" y="65.4">MICL+</text>
<text x="46.6" y="70.6">UART1_RX</text>
<text x="48.3" y="67.2">MICL+</text>
<text x="48.3" y="69">MICL-</text>
<text x="140.8" y="68.8">MICN_L</text>
<text x="179.9" y="69">MICL-</text>
<text x="46.6" y="72.3">UART1_TX</text>
<text x="48.3" y="74.1">PG_EN</text>
<text x="123" y="72.6">SPKL-</text>
<text x="46.6" y="95.7">3V3</text>
<text x="83.9" y="93.9">MUTE</text>
<text x="178.1" y="93.9">SPKL+</text>
<text x="46.6" y="97.5">PWM3</text>
<text x="46.6" y="99.2">PWM4</text>
<text x="46.6" y="101">PWM5</text>
<text x="172.8" y="99.2">SPKL-</text>
<text x="46.6" y="104.4">UART0_RX</text>
<text x="46.6" y="106.1">UART0_TX</text>
<text x="46.6" y="107.9">VDD_5V</text>
<text x="101.7" y="107.9">HPOUT_L</text>
</g>
<g font-size="1.3">
<text x="22.2" y="1.3">5</text>
<text x="63" y="1.3">4</text>
<text x="103.9" y="1.3">3</text>
<text x="144.7" y="1.3">2</text>
<text x="185.6" y="1.3">1</text>
<text x=".5" y="20.8">D</text>
<text x="206.5" y="20.8">D</text>
<text x=".5" y="56.6">C</text>
<text x="206.5" y="56.6">C</text>
<text x=".5" y="92.5">B</text>
<text x="206.5" y="92.5">B</text>
<text x=".5" y="128.3">A</text>
<text x="206.5" y="128.3">A</text>
<text x="22.2" y="146.4">5</text>
<text x="63" y="146.4">4</text>
<text x="103.9" y="146.4">3</text>
<text x="144.7" y="146.4">2</text>
<text x="185.6" y="146.4">1</text>
</g>
</svg>
